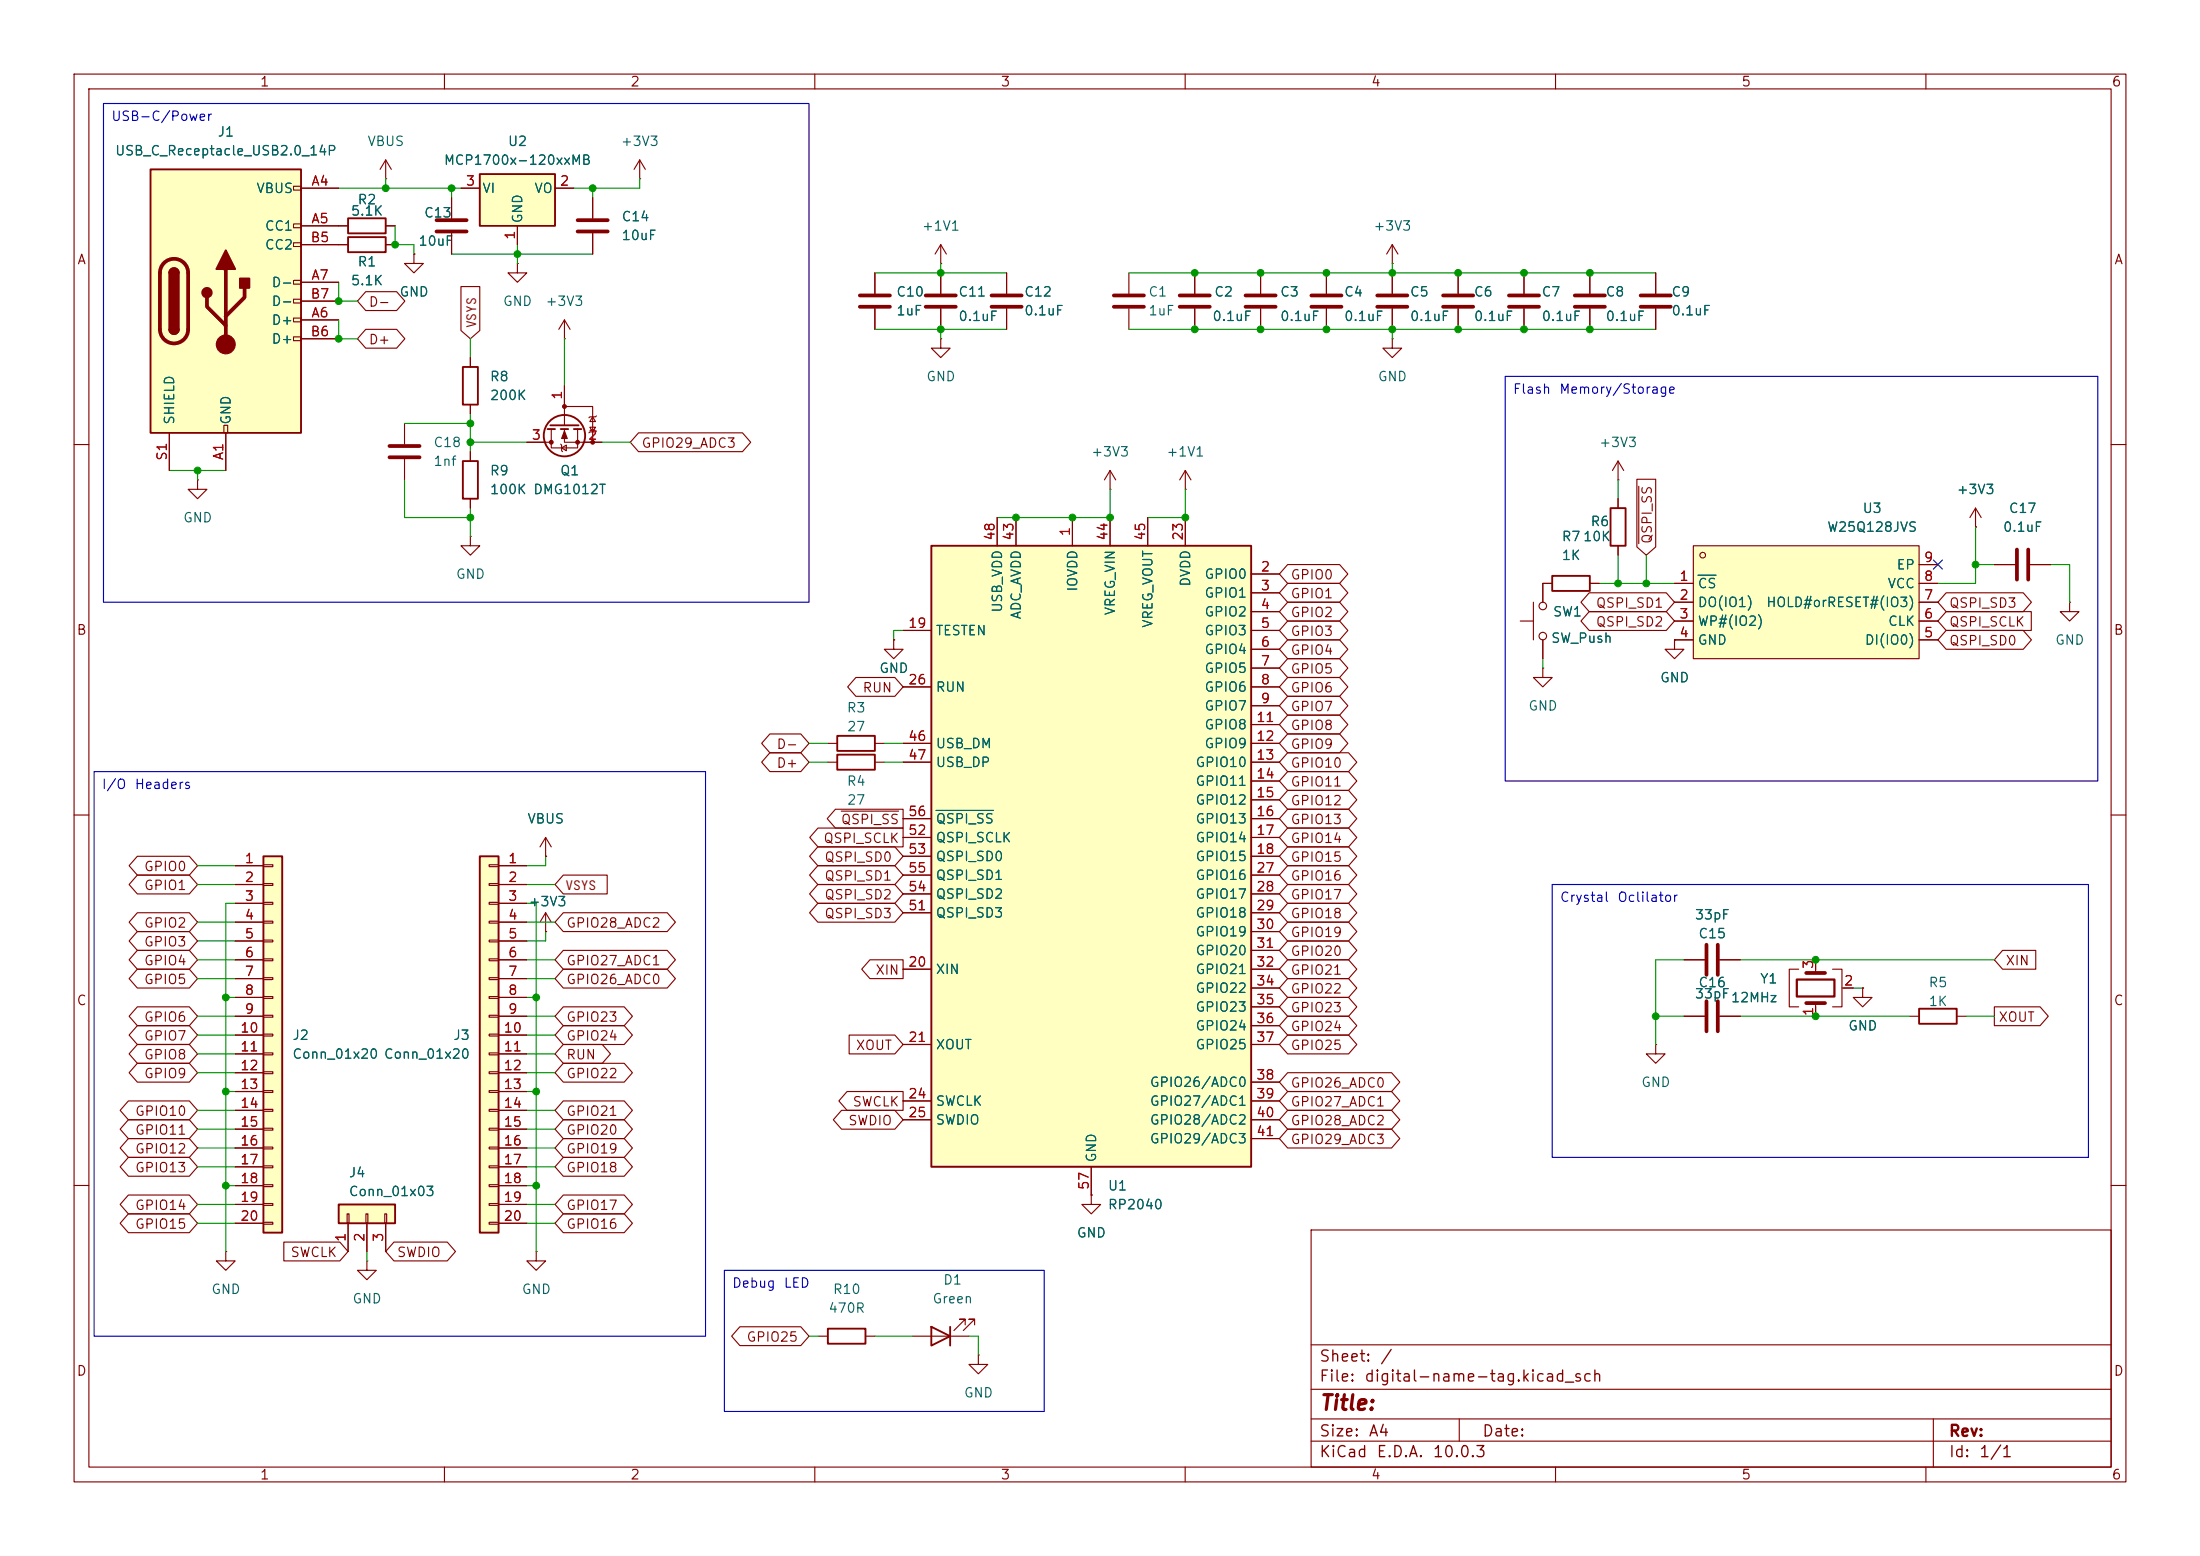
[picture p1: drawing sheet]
<svg xmlns="http://www.w3.org/2000/svg" width="297mm" height="210mm" viewBox="0 0 297 210" stroke-linecap="round" stroke-linejoin="round" font-family="sans-serif">
<g fill="none" stroke="#840000" stroke-width=".15">
<path d="M10 10h277v190h-277zM12 12h273v186h-273zM60 10v2M110 10v2M160 10v2M210 10v2M260 10v2M80 26.7v2.8M80 31.5v2.8M118.1 36.8v2.8M196.8 36.8v2.8M118.1 41.7v2.8"/>
<path d="M127 45.7v1.3h1.3l-1.3 1.3-1.3-1.3h1.3M127 45.7h.1M188 45.7v1.3h1.2l-1.2 1.3-1.3-1.3h1.3M188 45.7h.1M196.8 41.7v2.8M10 60h2M218.4 67.3v1.3M218.4 73.7v1.2M266.7 71.1h.1M266.7 68.6l-.8 1.3M266.7 68.6l.8 1.3M266.7 68.6v2.5"/>
<path d="M269.2 76.2h2.8M274.1 76.2h2.8M285 60h2M10 110h2M73.7 115.6h.1M73.7 113v2.6M73.7 113l-.8 1.3M73.7 113l.7 1.3M285 110h2M73.7 125.7h.1M73.7 123.2l-.8 1.3M73.7 123.2l.7 1.3"/>
<path d="M73.7 123.2v2.5M10 160h2M49.5 170.2v1.3h1.3l-1.3 1.2-1.2-1.2h1.2M49.5 170.2h.1M72.4 168.9v1.3h1.3l-1.3 1.3-1.3-1.3h1.3M72.4 168.9h.1M177 166h108v32h-108zM285 160h2M60 198v2M110 198v2M160 198v2M177 194.5h108"/>
<path d="M177 191.5h108M177 187.5h108M177 181.5h108M197 191.5v3M210 198v2M260 198v2M261 191.5v6.5"/>
</g>
<path d="M78 29.7h4M78 31.2h4M116.1 39.9h4M194.8 39.9h4.1M116.1 41.4h4M194.8 41.4h4.1M272.3 74.2v4M273.8 74.2v4" fill="none" stroke="#840000" stroke-width=".51"/>
<path d="M217.4 68.6h2.1v5.1h-2.1z" fill="none" stroke="#840000" stroke-width=".25"/>
<path d="M64.8 115.6h2.5v50.8h-2.5z" fill="#ffffc2"/>
<path d="M64.8 115.6h2.5v50.8h-2.5z" fill="none" stroke="#840000" stroke-width=".25"/>
<g fill="none" stroke="#840000" stroke-width=".15">
<path d="M66 116.7h1.3v.3h-1.3zM66 119.3h1.3v.2h-1.3zM67.3 116.8h3.8M67.3 119.4h3.8M66 121.8h1.3v.2h-1.3zM66 124.3h1.3v.3h-1.3zM66 126.9h1.3v.2h-1.3zM66 129.4h1.3v.3h-1.3zM66 132h1.3v.2h-1.3zM66 134.5h1.3v.2h-1.3zM66 137h1.3v.3h-1.3zM66 139.6h1.3v.2h-1.3z"/>
<path d="M67.3 121.9h3.8M67.3 124.5h3.8M67.3 127h3.8M67.3 129.5h3.8M67.3 132.1h3.8M67.3 134.6h3.8M67.3 137.2h3.8M67.3 139.7h3.8M66 142.1h1.3v.3h-1.3zM66 144.7h1.3v.2h-1.3zM66 147.2h1.3v.2h-1.3zM66 149.7h1.3v.3h-1.3z"/>
<path d="M66 152.3h1.3v.2h-1.3zM66 154.8h1.3v.3h-1.3zM66 157.4h1.3v.2h-1.3zM66 159.9h1.3v.2h-1.3zM67.3 142.2h3.8M67.3 144.8h3.8M67.3 147.3h3.8M67.3 149.9h3.8M67.3 152.4h3.8M67.3 154.9h3.8M67.3 157.5h3.8M66 162.4h1.3v.3h-1.3z"/>
<path d="M66 165h1.3v.2h-1.3zM67.3 160h3.8M67.3 162.6h3.8M67.3 165.1h3.8"/>
</g>
<path d="M35.6 115.6h2.5v50.8h-2.5z" fill="#ffffc2"/>
<path d="M35.6 115.6h2.5v50.8h-2.5z" fill="none" stroke="#840000" stroke-width=".25"/>
<g fill="none" stroke="#840000" stroke-width=".15">
<path d="M31.7 116.8h3.9M31.7 119.4h3.9M35.6 116.7h1.2v.3h-1.2zM35.6 119.3h1.2v.2h-1.2zM31.7 121.9h3.9M31.7 124.5h3.9M31.7 127h3.9M31.7 129.5h3.9M31.7 132.1h3.9M31.7 134.6h3.9M31.7 137.2h3.9M31.7 139.7h3.9"/>
<path d="M35.6 121.8h1.2v.2h-1.2zM35.6 124.3h1.2v.3h-1.2zM35.6 126.9h1.2v.2h-1.2zM35.6 129.4h1.2v.3h-1.2zM35.6 132h1.2v.2h-1.2zM35.6 134.5h1.2v.2h-1.2zM35.6 137h1.2v.3h-1.2zM35.6 139.6h1.2v.2h-1.2zM31.7 142.2h3.9M31.7 144.8h3.9M31.7 147.3h3.9M31.7 149.9h3.9"/>
<path d="M31.7 152.4h3.9M31.7 154.9h3.9M31.7 157.5h3.9M35.6 142.1h1.2v.3h-1.2zM35.6 144.7h1.2v.2h-1.2zM35.6 147.2h1.2v.2h-1.2zM35.6 149.7h1.2v.3h-1.2zM35.6 152.3h1.2v.2h-1.2zM35.6 154.8h1.2v.3h-1.2zM35.6 157.4h1.2v.2h-1.2zM35.6 159.9h1.2v.2h-1.2zM31.7 160h3.9"/>
<path d="M31.7 162.6h3.9M31.7 165.1h3.9M35.6 162.4h1.2v.3h-1.2zM35.6 165h1.2v.2h-1.2z"/>
</g>
<path d="M45.7 162.6h7.6v2.5h-7.6z" fill="#ffffc2"/>
<path d="M45.7 162.6h7.6v2.5h-7.6z" fill="none" stroke="#840000" stroke-width=".25"/>
<path d="M46.9 163.8h.2v1.3h-.2zM47 165.1v3.8M49.4 163.8h.3v1.3h-.3zM49.5 165.1v3.8M51.9 163.8h.3v1.3h-.3zM52.1 165.1v3.8" fill="none" stroke="#840000" stroke-width=".15"/>
<path d="M125.7 73.7h43.2v83.8h-43.2z" fill="#ffffc2"/>
<path d="M47 32h5.1v2h-5.1zM125.7 73.7h43.2v83.8h-43.2z" fill="none" stroke="#840000" stroke-width=".25"/>
<g fill="none" stroke="#840000" stroke-width=".15">
<path d="M45.7 33h1.3M52.1 33h1.2M55.9 34.3v1.3h1.2l-1.2 1.2-1.3-1.2h1.3M55.9 34.3h.1M61 26.7v2.8M61 31.5v2.8M69.8 35.6v1.2h1.3l-1.3 1.3-1.2-1.3h1.2M69.8 35.6h.1M161.3 36.8v2.8M170.2 36.8v2.8M214.6 36.8v2.8M76.2 45.7h.1"/>
<path d="M76.2 43.2l-.8 1.3M76.2 43.2l.8 1.3M76.2 43.2v2.5M161.3 41.7v2.8M170.2 41.7v2.8M214.6 41.7v2.8M134.6 69.9v3.8M137.2 69.9v3.8M144.8 69.9v3.8M149.9 69.9v3.8M154.9 69.9v3.8M160 69.9v3.8"/>
<path d="M168.9 77.5h3.8M208.3 78.7v2.6M121.9 85.1h3.8M121.9 92.7h3.8M168.9 80h3.8M168.9 82.6h3.8M168.9 85.1h3.8M168.9 87.6h3.8M168.9 90.2h3.8M168.9 92.7h3.8M168.9 95.3h3.8M168.9 97.8h3.8"/>
<path d="M205.2 83.8h1.8M207 81.3v5.1M208.3 90.2v1.2h1.2l-1.2 1.3-1.3-1.3h1.3M208.3 90.2h.1M208.3 86.4v2.5M226.1 86.4v1.2h1.2l-1.2 1.3-1.3-1.3h1.3M226.1 86.4h.1M121.9 100.3h3.8M121.9 102.9h3.8M121.9 110.5h3.8M121.9 113h3.8M121.9 115.6h3.8"/>
<path d="M121.9 118.1h3.8M168.9 100.3h3.8M168.9 102.9h3.8M168.9 105.4h3.8M168.9 108h3.8M168.9 110.5h3.8M168.9 113h3.8M168.9 115.6h3.8M168.9 118.1h3.8M121.9 130.8h3.8M121.9 120.7h3.8M121.9 123.2h3.8"/>
<path d="M168.9 130.8h3.8M168.9 120.7h3.8M168.9 123.2h3.8M168.9 125.7h3.8M168.9 128.3h3.8M168.9 133.4h3.8M168.9 135.9h3.8M168.9 138.4h3.8M121.9 141h3.8M121.9 148.6h3.8M121.9 151.1h3.8M147.3 157.5v3.8"/>
<path d="M168.9 141h3.8M168.9 148.6h3.8M168.9 151.1h3.8M168.9 146.1h3.8M168.9 153.7h3.8"/>
<circle cx="208.3" cy="85.9" r=".51"/>
<circle cx="208.3" cy="81.8" r=".51"/>
</g>
<path d="M126.4 109.4h7.7" fill="none" stroke="#006464" stroke-width=".15"/>
<path d="M58.9 29.7h4.1M58.9 31.2h4.1M159.3 39.9h4M168.1 39.9h4.1M212.6 39.9h4.1M159.3 41.4h4M168.1 41.4h4.1M212.6 41.4h4.1" fill="none" stroke="#840000" stroke-width=".51"/>
<path d="M228.6 73.7h30.5v15.2h-30.5z" fill="#ffffc2"/>
<g fill="none" stroke="#840000" stroke-width=".15">
<path d="M127 35.6h.1M127 33l-.8 1.3M127 33l.8 1.3M127 33v2.6M127 36.8v2.8M135.9 36.8v2.8M152.4 36.8v2.8M188 35.6h.1M188 33l-.8 1.3M188 33l.7 1.3M188 33v2.6M188 36.8v2.8"/>
<path d="M205.7 36.8v2.8M223.5 36.8v2.8M54.6 57.2v2.7M71.1 59.7h3.3M74.4 57.9v2.6h3.6v-2.6M75.7 59.9l.1 .2v.7l.1 .2M76.2 54.9h3.8v4.8M76.2 57.9v1.8h5.1M76.2 52.1v5.3M79.6 57.7h.8l-.4 .6zM80 56.3l.4 .6h-.8zM80.5 56.1l-.1 .2h-.8l-.1 .1"/>
<path d="M80.5 58.2l-.1 .1h-.8l-.1 .1M127 41.7v2.8M135.9 41.7v2.8M152.4 41.7v2.8M188 41.7v2.8M205.7 41.7v2.8M223.5 41.7v2.8M54.6 62v2.8M63.5 61v1.2M63.5 67.3v1.3M75.8 60.5l.7-.4v.7zM149.9 66h.1"/>
<path d="M149.9 63.5l-.8 1.3M149.9 63.5l.7 1.3M149.9 63.5v2.5M208.3 78.7h1.2M214.6 78.7h1.3M218.4 64.8h.1M218.4 62.2l-.7 1.3M218.4 62.2l.8 1.3M218.4 62.2v2.6M226.1 78.7h2.5M228.6 73.7h30.5v15.2h-30.5zM259.1 78.7h2.5"/>
<path d="M259.1 76.2h2.5M226.1 81.3h2.5M226.1 83.8h2.5M226.1 86.4h2.5M259.1 81.3h2.5M259.1 83.8h2.5M259.1 86.4h2.5M279.4 81.3v1.3h1.3l-1.3 1.2-1.3-1.2h1.3M279.4 81.3h.1M111.8 102.9h1.2M118.1 102.9h1.3M257.8 137.2h1.3"/>
<path d="M264.2 137.2h1.2M30.5 168.9v1.3h1.2l-1.2 1.3-1.3-1.3h1.3M30.5 168.9h.1"/>
<circle cx="229.9" cy="74.9" r=".38"/>
</g>
<path d="M229.2 77.6h2.5" fill="none" stroke="#006464" stroke-width=".15"/>
<g fill="none" stroke="#840000" stroke-width=".25">
<path d="M73.9 57.9h1M74.3 57.4h3.8M75.7 57.9h1M77.5 57.9h1M62.5 62.2h2v5.1h-2zM209.5 77.7h5.1v2.1h-5.1zM113 101.9h5.1v2h-5.1zM259.1 136.1h5.1v2.1h-5.1z"/>
<circle cx="76.2" cy="58.8" r="2.79"/>
</g>
<g fill="none" stroke="#840000" stroke-width=".51">
<path d="M125 39.9h4M133.9 39.9h4M150.4 39.9h4M185.9 39.9h4.1M203.7 39.9h4.1M221.5 39.9h4.1M125 41.4h4M133.9 41.4h4M150.4 41.4h4M185.9 41.4h4.1M203.7 41.4h4.1M221.5 41.4h4.1"/>
<path d="M52.6 60.2h4M52.6 61.7h4"/>
</g>
<g fill="#840000" stroke="#840000" stroke-width=".15">
<path d="M76.2 58.2l.4 1h-.8z"/>
<circle cx="76.2" cy="54.9" r=".25"/>
<circle cx="74.4" cy="59.7" r=".25"/>
<circle cx="78" cy="59.7" r=".25"/>
<circle cx="80" cy="59.7" r=".25"/>
</g>
<path d="M64.8 23.5h10.1v7h-10.1z" fill="#ffffc2"/>
<path d="M47 29.5h5.1v2h-5.1zM64.8 23.5h10.1v7h-10.1zM113 99.3h5.1v2h-5.1zM111.8 179.3h5v2.1h-5zM125.7 179.1l2.6 1.2-2.6 1.3zM128.3 179.1v2.5" fill="none" stroke="#840000" stroke-width=".25"/>
<g fill="none" stroke="#840000" stroke-width=".15">
<path d="M45.7 30.5h1.3M52.1 24.1h.1M52.1 21.6l-.8 1.3M52.1 21.6l.7 1.3M52.1 21.6v2.5M52.1 30.5h1.2M62.2 25.4h2.6M69.8 30.5v2.5M74.9 25.4h2.6M86.4 24.1h.1M86.4 21.6l-.8 1.3M86.4 21.6l.7 1.3"/>
<path d="M86.4 21.6v2.5M179.1 36.8v2.8M179.1 41.7v2.8M26.7 64.8v1.2h1.2l-1.2 1.3-1.3-1.3h1.3M26.7 64.8h.1M63.5 72.4v1.3h1.3l-1.3 1.2-1.3-1.2h1.3M63.5 72.4h.1M160 66h.1M160 63.5l-.7 1.3M160 63.5l.8 1.3M160 63.5v2.5M111.8 100.3h1.2"/>
<path d="M118.1 100.3h1.3M227.3 137.2h2.8M227.3 129.5h2.8M232.2 137.2h2.7M232.2 129.5h2.7M242.8 130.8h-1.2v5.1h1.2M245.1 129.5v1.8M245.1 135.4v1.8M247.4 130.8h1.3v5.1h-1.3M248.7 133.4h1.5M251.5 133.4v1.2h1.2l-1.2 1.3-1.3-1.3h1.3M251.5 133.4h.1"/>
<path d="M223.5 141v1.2h1.3l-1.3 1.3-1.3-1.3h1.3M223.5 141h.1M130.3 178.8v-.7h-.8h.8l-1.5 1.5M131.6 178.8v-.7h-.8h.8l-1.6 1.5M147.3 161.3v1.3h1.3l-1.3 1.2-1.3-1.2h1.3M147.3 161.3h.1M110.5 180.3h1.3M116.8 180.3h1.3M123.2 180.3h7.6M132.1 182.9v1.3h1.2l-1.2 1.2-1.3-1.2h1.3M132.1 182.9h.1"/>
</g>
<path d="M177 39.9h4.1M177 41.4h4.1M230.4 127.5v4.1M230.4 135.1v4.1M231.9 127.5v4.1M231.9 135.1v4.1M243.8 135.4h2.6M243.8 131.3h2.6" fill="none" stroke="#840000" stroke-width=".51"/>
<path d="M242.6 132.2h5v2.3h-5z" fill="none" stroke="#840000" stroke-width=".3"/>
<path d="M20.3 22.9h20.3v35.5h-20.3z" fill="#ffffc2"/>
<g fill="none" stroke="#840000" stroke-width=".15">
<path d="M39.6 25.1h1v.6h-1zM39.6 30.2h1v.5h-1zM39.6 32.8h1v.5h-1zM39.6 37.8h1v.6h-1zM40.6 25.4h5.1M40.6 30.5h6.4M40.6 38.1h5.1M40.6 33h6.4M49.4 39.4h4.1l1.2 1.2-1.2 1.3h-4.1l-1.1-1.3zM52.1 30.5h1.2M52.1 33h1.2M55.9 34.3h.1"/>
<path d="M61 26.7v2.8M61 31.5v2.8M62.2 38.7h2.6v5.9l-1.3 1.1-1.3-1.1zM62.2 25.4h2.6M69.8 30.5v2.5M74.9 25.4h2.6M80 26.7v2.8M80 31.5v2.8M118.1 36.8v2.8M127 36.8v2.8M135.9 36.8v2.8M161.3 36.8v2.8"/>
<path d="M170.2 36.8v2.8M179.1 36.8v2.8M188 36.8v2.8M196.8 36.8v2.8M205.7 36.8v2.8M214.6 36.8v2.8M223.5 36.8v2.8M22.9 58.4v5.1M30.2 57.4h.5v1h-.5zM30.5 58.4v5.1M39.6 40.4h1v.5h-1zM39.6 42.9h1v.5h-1z"/>
<path d="M39.6 45.5h1v.5h-1zM40.6 43.2h5.1M40.6 45.7h5.1M40.6 40.6h5.1M49.4 44.4h4.1l1.2 1.3-1.2 1.3h-4.1l-1.1-1.3zM63.5 48.3v1.2M63.5 54.6v1.3M71.1 59.7h2.6M76.2 52.1v2.5M78.7 59.7h2.6M86.2 58.4h14l1.1 1.3-1.1 1.3h-14l-1.1-1.3zM118.1 41.7v2.8"/>
<path d="M127 41.7v2.8M135.9 41.7v2.8M161.3 41.7v2.8M170.2 41.7v2.8M179.1 41.7v2.8M188 41.7v2.8M196.8 41.7v2.8M205.7 41.7v2.8M214.6 41.7v2.8M223.5 41.7v2.8M63.5 61v1.2M63.5 67.3v1.3"/>
<path d="M134.6 69.9v3.8M137.2 69.9v3.8M144.8 69.9v3.8M149.9 69.9v3.8M154.9 69.9v3.8M160 69.9v3.8M168.9 77.5h3.8M173.8 76.2h7.1l1.1 1.3-1.1 1.2h-7.1l-1.1-1.2zM173.8 78.7h7.1l1.1 1.3-1.1 1.3h-7.1l-1.1-1.3zM209.5 78.7h-1.2v2.6M214.6 78.7h1.3M218.4 67.3v1.3"/>
<path d="M218.4 73.7v1.2M221 64.7h2.5v9.1l-1.3 1.1-1.2-1.1zM221.2 65.6v7.8M226.1 78.7h2.5M259.1 76.2h2.5M259.1 78.7h2.5M266.7 71.1h.1M269.2 76.2h2.8M274.1 76.2h2.8M103.9 99.1h4.2l1.1 1.2-1.1 1.3h-4.2l-1.1-1.3zM115.5 91.4h5.3l1.1 1.3-1.1 1.3h-5.3l-1.1-1.3zM120.6 86.4v1.2h1.3l-1.3 1.3-1.2-1.3h1.2"/>
<path d="M120.6 86.4h.1M121.9 85.1h3.8M121.9 92.7h3.8M168.9 80h3.8M168.9 82.6h3.8M168.9 85.1h3.8M168.9 87.6h3.8M168.9 90.2h3.8M168.9 92.7h3.8M168.9 95.3h3.8M168.9 97.8h3.8M173.8 91.4h7.1l1.1 1.3-1.1 1.3h-7.1l-1.1-1.3z"/>
<path d="M173.8 99.1h7.1l1.1 1.2-1.1 1.3h-7.1l-1.1-1.3zM173.8 94h7.1l1.1 1.3-1.1 1.2h-7.1l-1.1-1.2zM173.8 86.4h7.1l1.1 1.2-1.1 1.3h-7.1l-1.1-1.3zM173.8 88.9h7.1l1.1 1.3-1.1 1.2h-7.1l-1.1-1.2zM173.8 96.5h7.1l1.1 1.3-1.1 1.3h-7.1l-1.1-1.3zM173.8 81.3h7.1l1.1 1.3-1.1 1.2h-7.1l-1.1-1.2zM173.8 83.8h7.1l1.1 1.3-1.1 1.3h-7.1l-1.1-1.3zM208.3 86.4v2.5M214.5 82.5h10.4l1.2 1.3-1.2 1.3h-10.4l-1.1-1.3zM214.5 80h10.4l1.2 1.3-1.2 1.3h-10.4l-1.1-1.3zM226.1 86.4h.1M226.1 81.3h2.5"/>
<path d="M226.1 83.8h2.5M226.1 86.4h2.5M259.1 81.3h2.5M259.1 83.8h2.5M259.1 86.4h2.5M262.7 82.5h11.5v2.6h-11.5l-1.1-1.3zM262.7 80h10.4l1.1 1.3-1.1 1.3h-10.4l-1.1-1.3zM262.7 85.1h10.4l1.1 1.3-1.1 1.2h-10.4l-1.1-1.2zM18.5 115.6h7.1l1.1 1.2-1.1 1.3h-7.1l-1.1-1.3zM18.5 118.1h7.1l1.1 1.3-1.1 1.3h-7.1l-1.1-1.3zM31.7 116.8h3.9M31.7 119.4h3.9"/>
<path d="M67.3 116.8h3.8M67.3 119.4h3.8M73.7 115.6h.1M76 118.1h6v2.6h-6l-1.1-1.3zM103.9 101.6h4.2l1.1 1.3-1.1 1.2h-4.2l-1.1-1.2zM110.4 116.8h10.4l1.1 1.3-1.1 1.3h-10.4l-1.1-1.3zM110.4 119.4h10.4l1.1 1.3-1.1 1.2h-10.4l-1.1-1.2zM110.4 114.3h10.4l1.1 1.3-1.1 1.2h-10.4l-1.1-1.2zM110.4 111.8h11.5v2.5h-11.5l-1.1-1.3zM112.8 109.2h9.1v2.6h-9.1l-1.1-1.3zM113.6 109.5h7.7M121.9 100.3h3.8"/>
<path d="M121.9 102.9h3.8M121.9 110.5h3.8M121.9 113h3.8M121.9 115.6h3.8M121.9 118.1h3.8M168.9 100.3h3.8M168.9 102.9h3.8M168.9 105.4h3.8M168.9 108h3.8M168.9 110.5h3.8M168.9 113h3.8M168.9 115.6h3.8"/>
<path d="M168.9 118.1h3.8M173.8 119.4h8.3l1.1 1.3-1.1 1.2h-8.3l-1.1-1.2zM173.8 114.3h8.3l1.1 1.3-1.1 1.2h-8.3l-1.1-1.2zM173.8 116.8h8.3l1.1 1.3-1.1 1.3h-8.3l-1.1-1.3zM173.8 101.6h8.3l1.1 1.3-1.1 1.2h-8.3l-1.1-1.2zM173.8 111.8h8.3l1.1 1.2-1.1 1.3h-8.3l-1.1-1.3zM173.8 109.2h8.3l1.1 1.3-1.1 1.3h-8.3l-1.1-1.3zM173.8 106.7h8.3l1.1 1.3-1.1 1.2h-8.3l-1.1-1.2zM173.8 104.1h8.3l1.1 1.3-1.1 1.3h-8.3l-1.1-1.3zM18.5 128.3h7.1l1.1 1.2-1.1 1.3h-7.1l-1.1-1.3zM18.5 125.7h7.1l1.1 1.3-1.1 1.3h-7.1l-1.1-1.3zM18.5 123.2h7.1l1.1 1.3-1.1 1.2h-7.1l-1.1-1.2z"/>
<path d="M18.5 130.8h7.1l1.1 1.3-1.1 1.3h-7.1l-1.1-1.3zM18.5 135.9h7.1l1.1 1.3-1.1 1.2h-7.1l-1.1-1.2zM18.5 138.4h7.1l1.1 1.3-1.1 1.3h-7.1l-1.1-1.3zM31.7 121.9h3.9M31.7 124.5h3.9M31.7 127h3.9M31.7 129.5h3.9M31.7 132.1h3.9M31.7 134.6h3.9M31.7 137.2h3.9M31.7 139.7h3.9M67.3 121.9h3.8"/>
<path d="M67.3 124.5h3.8M67.3 127h3.8M67.3 129.5h3.8M67.3 132.1h3.8M67.3 134.6h3.8M67.3 137.2h3.8M67.3 139.7h3.8M73.7 125.7h.1M76 128.3h14.1l1.1 1.2-1.1 1.3h-14.1l-1.1-1.3zM76 130.8h14.1l1.1 1.3-1.1 1.3h-14.1l-1.1-1.3zM76 138.4h8.3l1.1 1.3-1.1 1.3h-8.3l-1.1-1.3zM76 123.2h14.1l1.1 1.3-1.1 1.2h-14.1l-1.1-1.2z"/>
<path d="M76 135.9h8.3l1.1 1.3-1.1 1.2h-8.3l-1.1-1.2zM110.4 121.9h10.4l1.1 1.3-1.1 1.3h-10.4l-1.1-1.3zM114.6 139.7h6.2l1.1 1.3-1.1 1.2h-6.2zM117.4 129.5h4.5v2.6h-4.5l-1.1-1.3zM121.9 130.8h3.8M121.9 120.7h3.8M121.9 123.2h3.8M168.9 130.8h3.8M168.9 120.7h3.8M168.9 123.2h3.8M168.9 125.7h3.8M168.9 128.3h3.8"/>
<path d="M168.9 133.4h3.8M168.9 135.9h3.8M168.9 138.4h3.8M173.8 127h8.3l1.1 1.3-1.1 1.2h-8.3l-1.1-1.2zM173.8 132.1h8.3l1.1 1.3-1.1 1.2h-8.3l-1.1-1.2zM173.8 137.2h8.3l1.1 1.2-1.1 1.3h-8.3l-1.1-1.3zM173.8 134.6h8.3l1.1 1.3-1.1 1.3h-8.3l-1.1-1.3zM173.8 139.7h8.3l1.1 1.3-1.1 1.2h-8.3l-1.1-1.2zM173.8 129.5h8.3l1.1 1.3-1.1 1.3h-8.3l-1.1-1.3zM173.8 121.9h8.3l1.1 1.3-1.1 1.3h-8.3l-1.1-1.3zM173.8 124.5h8.3l1.1 1.2-1.1 1.3h-8.3l-1.1-1.3zM227.3 129.5h2.8"/>
<path d="M227.3 137.2h2.8M232.2 129.5h2.7M232.2 137.2h2.7M245.1 129.5v1.3M245.1 135.9v1.3M248.9 133.4h1.3M251.5 133.4h.1M269.2 135.9h6.2l1.1 1.3-1.1 1.2h-6.2zM270.4 128.3h4.4v2.5h-4.4l-1.2-1.3zM17.3 148.6h8.3l1.1 1.3-1.1 1.2h-8.3l-1.1-1.2zM17.3 153.7h8.3l1.1 1.2-1.1 1.3h-8.3l-1.1-1.3zM17.3 151.1h8.3l1.1 1.3-1.1 1.3h-8.3l-1.1-1.3z"/>
<path d="M17.3 156.2h8.3l1.1 1.3-1.1 1.3h-8.3l-1.1-1.3zM18.5 143.5h7.1l1.1 1.3-1.1 1.3h-7.1l-1.1-1.3zM18.5 141h7.1l1.1 1.2-1.1 1.3h-7.1l-1.1-1.3zM31.7 142.2h3.9M31.7 144.8h3.9M31.7 147.3h3.9M31.7 149.9h3.9M31.7 152.4h3.9M31.7 154.9h3.9M31.7 157.5h3.9M67.3 142.2h3.8M67.3 144.8h3.8"/>
<path d="M67.3 147.3h3.8M67.3 149.9h3.8M67.3 152.4h3.8M67.3 154.9h3.8M67.3 157.5h3.8M76 141h5.3l1.1 1.2-1.1 1.3h-5.3l-1.1-1.3zM76 156.2h8.3l1.1 1.3-1.1 1.3h-8.3l-1.1-1.3zM76 148.6h8.3l1.1 1.3-1.1 1.2h-8.3l-1.1-1.2zM76 143.5h8.3l1.1 1.3-1.1 1.3h-8.3l-1.1-1.3zM76 151.1h8.3l1.1 1.3-1.1 1.3h-8.3l-1.1-1.3zM76 153.7h8.3l1.1 1.2-1.1 1.3h-8.3l-1.1-1.3zM113.6 149.9h7.2l1.1 1.2-1.1 1.3h-7.2l-1.1-1.3z"/>
<path d="M114.4 147.3h7.5v2.6h-7.5l-1.2-1.3zM121.9 141h3.8M121.9 148.6h3.8M121.9 151.1h3.8M147.3 157.5v3.8M168.9 141h3.8M168.9 148.6h3.8M168.9 151.1h3.8M168.9 146.1h3.8M168.9 153.7h3.8M173.8 144.8h14.1l1.1 1.3-1.1 1.2h-14.1l-1.1-1.2zM173.8 149.9h14.1l1.1 1.2-1.1 1.3h-14.1l-1.1-1.3z"/>
<path d="M173.8 152.4h14.1l1.1 1.3-1.1 1.2h-14.1l-1.1-1.2zM173.8 147.3h14.1l1.1 1.3-1.1 1.3h-14.1l-1.1-1.3zM17.3 163.8h8.3l1.1 1.3-1.1 1.3h-8.3l-1.1-1.3zM17.3 161.3h8.3l1.1 1.3-1.1 1.2h-8.3l-1.1-1.2zM31.7 160h3.9M31.7 162.6h3.9M31.7 165.1h3.9M38.3 167.6h7.6l1.1 1.3-1.1 1.3h-7.6zM47 165.1v3.8M49.5 165.1v3.8M52.1 165.1v3.8M53.2 167.6h7.2l1.1 1.3-1.1 1.3h-7.2l-1.1-1.3z"/>
<path d="M67.3 160h3.8M67.3 162.6h3.8M67.3 165.1h3.8M76 161.3h8.3l1.1 1.3-1.1 1.2h-8.3l-1.1-1.2zM76 163.8h8.3l1.1 1.3-1.1 1.3h-8.3l-1.1-1.3zM99.9 179.1h8.2l1.1 1.2-1.1 1.3h-8.2l-1.1-1.3zM147.3 161.3h.1"/>
</g>
<path d="M20.3 22.9h20.3v35.5h-20.3zM22.9 36.8a.64 .64 0 0 1 .6-.6 .64 .64 0 0 1 .6 .6M22.9 44.5a.64 .64 0 0 0 .6 .6 .64 .64 0 0 0 .6-.6M62.5 49.5h2v5.1h-2z" fill="none" stroke="#840000" stroke-width=".25"/>
<path d="M22.1 35.5a1.9 1.9 0 0 1 2.1-.4 1.9 1.9 0 0 1 1.2 1.7v7.7a1.91 1.91 0 0 1-1.9 1.8 1.91 1.91 0 0 1-1.9-1.8v-7.7a1.9 1.9 0 0 1 .5-1.3zM30.5 36.3v10.2M33 38.9v1.2l-2.5 2.6M27.9 40.1v1.3l2.6 2.5" fill="none" stroke="#840000" stroke-width=".51"/>
<g fill="#840000" stroke="#840000" stroke-width=".25">
<path d="M22.9 36.8h1.2v7.7h-1.2z"/>
<path d="M23 36.4a.64 .64 0 0 1 .7-.2 .64 .64 0 0 1 .4 .6h-1.2z"/>
<path d="M22.9 44.5h1.2a.64 .64 0 0 1-.6 .6 .64 .64 0 0 1-.6-.6z"/>
<path d="M30.5 33.8l1.2 2.5h-2.5z"/>
<path d="M32.4 37.6h1.3v1.3h-1.3z"/>
<circle cx="27.9" cy="39.5" r=".63"/>
</g>
<circle cx="30.5" cy="46.5" r="1.27" fill="#840000" stroke="#840000" stroke-width=".15"/>
<g fill="none" stroke="#009600" stroke-width=".15">
<path d="M45.7 25.4h16.5M45.7 38.1v2.5h2.6M52.1 24.1v1.3M53.3 30.5v2.5h2.6v1.3M61 25.4v1.3M61 34.3h19M69.8 33v2.6M80 25.4v1.3M86.4 24.1v1.3h-8.9M118.1 36.8h17.8M127 35.6v1.2M152.4 36.8h71.1"/>
<path d="M188 35.6v1.2M45.7 43.2v2.5h2.6M54.6 57.2h8.9M63.5 45.7v2.6M63.5 55.9v5.1M63.5 59.7h7.6M76.2 45.7v6.4M81.3 59.7h3.8M118.1 44.5h17.8M127 44.5v1.2M152.4 44.5h71.1M188 44.5v1.2"/>
<path d="M22.9 63.5h7.6M26.7 63.5v1.3M54.6 64.8v5.1h8.9M63.5 68.6v3.8M149.9 66v3.9h-15.3M160 66v3.9h-5.1M215.9 78.7h10.2M218.4 64.8v2.5M218.4 74.9v3.8M222.2 74.9v3.8M266.7 76.2h2.5M266.7 71.1v7.6h-5.1"/>
<path d="M276.9 76.2h2.5v5.1M121.9 85.1h-1.3v1.3M208.3 88.9v1.3M26.7 116.8h5M26.7 119.4h5M71.1 119.4h3.8M73.7 115.6v1.2h-2.6M109.2 100.3h2.6M109.2 102.9h2.6M119.4 100.3h2.5M119.4 102.9h2.5M26.7 129.5h5"/>
<path d="M26.7 137.2h5M26.7 127h5M26.7 124.5h5M26.7 139.7h5M26.7 132.1h5M30.5 134.6h1.2M31.7 121.9h-1.2v47M71.1 129.5h3.8M71.1 137.2h3.8M71.1 121.9h1.3v47M71.1 124.5h3.8M71.1 139.7h3.8"/>
<path d="M71.1 134.6h1.3M71.1 132.1h3.8M73.7 125.7v1.3h-2.6M223.5 137.2h3.8M227.3 129.5h-3.8v11.5M234.9 129.5h34.3M234.9 137.2h22.9M250.2 133.4h1.3M265.4 137.2h3.8M26.7 152.4h5M26.7 142.2h5M26.7 157.5h5"/>
<path d="M26.7 149.9h5M26.7 154.9h5M26.7 144.8h5M30.5 147.3h1.2M71.1 152.4h3.8M71.1 147.3h1.3M71.1 142.2h3.8M71.1 157.5h3.8M71.1 149.9h3.8M71.1 154.9h3.8M71.1 144.8h3.8M26.7 162.6h5"/>
<path d="M26.7 165.1h5M30.5 160h1.2M49.5 168.9v1.3M71.1 160h1.3M71.1 162.6h3.8M71.1 165.1h3.8M109.2 180.3h1.3M118.1 180.3h5.1M130.8 180.3h1.3v2.6"/>
</g>
<path d="M261 75.6l1.2 1.2M262.2 75.6l-1.2 1.2" fill="none" stroke="#000084" stroke-width=".15"/>
<path d="M14 14h95.2v67.3h-95.2zM203.2 50.8h80v54.6h-80zM12.7 104.1h82.5v76.2h-82.5zM209.5 119.4h72.4v36.8h-72.4zM97.8 171.5h43.2v19h-43.2z" fill="none" stroke="#0000c2" stroke-width=".15"/>
<path d="M229.2 77.6h2.5M126.4 109.4h7.7" fill="none" stroke="#006464" stroke-width=".15"/>
<g fill="#009600" stroke="#009600" stroke-width=".14">
<circle cx="45.7" cy="40.6" r=".46"/>
<circle cx="45.7" cy="45.7" r=".46"/>
<circle cx="63.5" cy="59.7" r=".46"/>
<circle cx="63.5" cy="57.2" r=".46"/>
<circle cx="26.7" cy="63.5" r=".46"/>
<circle cx="63.5" cy="69.9" r=".46"/>
<circle cx="72.4" cy="147.3" r=".46"/>
<circle cx="30.5" cy="147.3" r=".46"/>
<circle cx="30.5" cy="134.6" r=".46"/>
<circle cx="30.5" cy="160" r=".46"/>
<circle cx="127" cy="44.5" r=".46"/>
<circle cx="80" cy="25.4" r=".46"/>
<circle cx="161.3" cy="44.5" r=".46"/>
<circle cx="127" cy="36.8" r=".46"/>
<circle cx="69.8" cy="34.3" r=".46"/>
<circle cx="72.4" cy="134.6" r=".46"/>
<circle cx="53.3" cy="33" r=".46"/>
<circle cx="52.1" cy="25.4" r=".46"/>
<circle cx="61" cy="25.4" r=".46"/>
<circle cx="72.4" cy="160" r=".46"/>
<circle cx="266.7" cy="76.2" r=".46"/>
<circle cx="214.6" cy="36.8" r=".46"/>
<circle cx="205.7" cy="44.5" r=".46"/>
<circle cx="214.6" cy="44.5" r=".46"/>
<circle cx="188" cy="36.8" r=".46"/>
<circle cx="218.4" cy="78.7" r=".46"/>
<circle cx="205.7" cy="36.8" r=".46"/>
<circle cx="196.8" cy="44.5" r=".46"/>
<circle cx="196.8" cy="36.8" r=".46"/>
<circle cx="188" cy="44.5" r=".46"/>
<circle cx="170.2" cy="44.5" r=".46"/>
<circle cx="170.2" cy="36.8" r=".46"/>
<circle cx="161.3" cy="36.8" r=".46"/>
<circle cx="137.2" cy="69.9" r=".46"/>
<circle cx="149.9" cy="69.9" r=".46"/>
<circle cx="160" cy="69.9" r=".46"/>
<circle cx="144.8" cy="69.9" r=".46"/>
<circle cx="179.1" cy="36.8" r=".46"/>
<circle cx="179.1" cy="44.5" r=".46"/>
<circle cx="245.1" cy="129.5" r=".46"/>
<circle cx="222.2" cy="78.7" r=".46"/>
<circle cx="223.5" cy="137.2" r=".46"/>
<circle cx="245.1" cy="137.2" r=".46"/>
</g>
<text font-size="2" fill="#840000" x="178" y="190.8">Title:</text>
<g font-size="1.8" fill="#840000">
<text x="64.3" y="44.3" transform="rotate(-90 64.3 44.3)">VSYS</text>
<text x="76.4" y="120.2">VSYS</text>
</g>
<g font-size="1.5" fill="#840000">
<text x="178" y="184.2">Sheet:</text>
<text x="186.2" y="184.2">/</text>
<text x="178" y="186.9">File:</text>
<text x="184.1" y="186.9">digital-name-tag.kicad_sch</text>
<text x="178" y="197.1">KiCad</text>
<text x="178" y="194.3">Size:</text>
<text x="184.7" y="194.3">A4</text>
<text x="185.7" y="197.1">E.D.A.</text>
<text x="193.3" y="197.1">10.0.3</text>
<text x="200" y="194.3">Date:</text>
<text x="263" y="194.3">Rev:</text>
<text x="263" y="197.1">Id:</text>
<text x="267.1" y="197.1">1/1</text>
</g>
<g font-size="1.3" fill="#840000">
<text x="35" y="12">1</text>
<text x="85" y="12">2</text>
<text x="135" y="12">3</text>
<text x="185" y="12">4</text>
<text x="235" y="12">5</text>
<text x="285" y="12">6</text>
<text x="10.3" y="36">A</text>
<text x="285.3" y="36">A</text>
<text x="49.7" y="41.7">D-</text>
<text x="49.7" y="46.8">D+</text>
<text x="86.5" y="60.8">GPIO29_ADC3</text>
<text x="223.3" y="73.5" transform="rotate(-90 223.3 73.5)">QSPI_SS</text>
<text x="174.1" y="83.6">GPIO2</text>
<text x="174.1" y="78.5">GPIO0</text>
<text x="174.1" y="81.1">GPIO1</text>
<text x="215.4" y="82.3">QSPI_SD1</text>
<text x="263" y="82.3">QSPI_SD3</text>
<text x="10.3" y="86">B</text>
<text x="174.1" y="88.7">GPIO4</text>
<text x="174.1" y="86.2">GPIO3</text>
<text x="215.4" y="84.9">QSPI_SD2</text>
<text x="263" y="84.9">QSPI_SCLK</text>
<text x="263" y="87.4">QSPI_SD0</text>
<text x="285.3" y="86">B</text>
<text x="116.4" y="93.8">RUN</text>
<text x="174.1" y="93.8">GPIO6</text>
<text x="174.1" y="91.2">GPIO5</text>
<text x="104.7" y="101.4">D-</text>
<text x="174.1" y="101.4">GPIO9</text>
<text x="174.1" y="96.3">GPIO7</text>
<text x="174.1" y="98.9">GPIO8</text>
<text x="104.7" y="103.9">D+</text>
<text x="174.1" y="103.9">GPIO10</text>
<text x="174.1" y="106.5">GPIO11</text>
<text x="113.4" y="111.6">QSPI_SS</text>
<text x="174.1" y="111.6">GPIO13</text>
<text x="174.1" y="109">GPIO12</text>
<text x="19.4" y="117.9">GPIO0</text>
<text x="111.1" y="114.1">QSPI_SCLK</text>
<text x="111.2" y="119.2">QSPI_SD1</text>
<text x="111.2" y="116.6">QSPI_SD0</text>
<text x="174.1" y="116.6">GPIO15</text>
<text x="174.1" y="119.2">GPIO16</text>
<text x="174.1" y="114.1">GPIO14</text>
<text x="19.4" y="120.4">GPIO1</text>
<text x="19.4" y="125.5">GPIO2</text>
<text x="76.4" y="125.5">GPIO28_ADC2</text>
<text x="111.2" y="124.3">QSPI_SD3</text>
<text x="111.2" y="121.7">QSPI_SD2</text>
<text x="174.1" y="121.7">GPIO17</text>
<text x="174.1" y="124.3">GPIO18</text>
<text x="19.4" y="130.6">GPIO4</text>
<text x="19.4" y="128.1">GPIO3</text>
<text x="76.4" y="130.6">GPIO27_ADC1</text>
<text x="118.1" y="131.9">XIN</text>
<text x="174.1" y="129.3">GPIO20</text>
<text x="174.1" y="131.9">GPIO21</text>
<text x="174.1" y="126.8">GPIO19</text>
<text x="270.7" y="130.6">XIN</text>
<text x="10.3" y="136">C</text>
<text x="19.4" y="133.1">GPIO5</text>
<text x="76.4" y="133.1">GPIO26_ADC0</text>
<text x="174.1" y="134.4">GPIO22</text>
<text x="174.1" y="137">GPIO23</text>
<text x="285.3" y="136">C</text>
<text x="19.4" y="138.2">GPIO6</text>
<text x="19.4" y="140.8">GPIO7</text>
<text x="19.4" y="143.3">GPIO8</text>
<text x="76.4" y="140.8">GPIO24</text>
<text x="76.4" y="143.3">RUN</text>
<text x="76.4" y="138.2">GPIO23</text>
<text x="115.4" y="142">XOUT</text>
<text x="174.1" y="139.5">GPIO24</text>
<text x="174.1" y="142">GPIO25</text>
<text x="269.7" y="138.2">XOUT</text>
<text x="19.4" y="145.8">GPIO9</text>
<text x="76.4" y="145.8">GPIO22</text>
<text x="115" y="149.7">SWCLK</text>
<text x="174.1" y="147.1">GPIO26_ADC0</text>
<text x="174.1" y="149.7">GPIO27_ADC1</text>
<text x="18.1" y="150.9">GPIO10</text>
<text x="18.1" y="153.5">GPIO11</text>
<text x="76.4" y="150.9">GPIO21</text>
<text x="76.4" y="153.5">GPIO20</text>
<text x="114.4" y="152.2">SWDIO</text>
<text x="174.1" y="152.2">GPIO28_ADC2</text>
<text x="174.1" y="154.7">GPIO29_ADC3</text>
<text x="18.1" y="156">GPIO12</text>
<text x="18.1" y="158.5">GPIO13</text>
<text x="76.4" y="158.5">GPIO18</text>
<text x="76.4" y="156">GPIO19</text>
<text x="18.1" y="166.2">GPIO15</text>
<text x="18.1" y="163.6">GPIO14</text>
<text x="76.4" y="163.6">GPIO17</text>
<text x="76.4" y="166.2">GPIO16</text>
<text x="39.1" y="170">SWCLK</text>
<text x="53.5" y="170">SWDIO</text>
<text x="10.3" y="186">D</text>
<text x="100.7" y="181.4">GPIO25</text>
<text x="285.3" y="186">D</text>
<text x="35" y="200">1</text>
<text x="85" y="200">2</text>
<text x="135" y="200">3</text>
<text x="185" y="200">4</text>
<text x="235" y="200">5</text>
<text x="285" y="200">6</text>
</g>
<g font-size="1.3" fill="#0000c2">
<text x="14.9" y="16.6">USB-C/Power</text>
<text x="204.2" y="53.5">Flash</text>
<text x="210.4" y="53.5">Memory/Storage</text>
<text x="13.7" y="106.8">I/O</text>
<text x="18.1" y="106.8">Headers</text>
<text x="210.5" y="122">Crystal</text>
<text x="218.3" y="122">Oclilator</text>
<text x="98.7" y="174.1">Debug</text>
<text x="105.7" y="174.1">LED</text>
</g>
<g font-size="1.3" fill="#006464">
<text x="15.4" y="21.3">USB_C_Receptacle_USB2.0_14P</text>
<text x="29.3" y="18.8">J1</text>
<text x="49.5" y="20">VBUS</text>
<text x="59.8" y="22.6">MCP1700x-120xxMB</text>
<text x="68.5" y="20">U2</text>
<text x="83.7" y="20">+3V3</text>
<text x="34.5" y="26.4">VBUS</text>
<text x="47.3" y="29.4">5.1K</text>
<text x="48.2" y="27.9">R2</text>
<text x="57.2" y="29.7">C13</text>
<text x="65" y="26.4">VI</text>
<text x="72.1" y="26.4">VO</text>
<text x="35.7" y="31.5">CC1</text>
<text x="35.7" y="34">CC2</text>
<text x="56.4" y="33.5">10uF</text>
<text x="70.8" y="30.2" transform="rotate(-90 70.8 30.2)">GND</text>
<text x="83.8" y="30.2">C14</text>
<text x="83.8" y="32.7">10uF</text>
<text x="124.4" y="31.5">+1V1</text>
<text x="185.3" y="31.5">+3V3</text>
<text x="36.6" y="39.1">D-</text>
<text x="36.6" y="41.6">D-</text>
<text x="47.3" y="38.8">5.1K</text>
<text x="48.2" y="36.3">R1</text>
<text x="53.8" y="40.3">GND</text>
<text x="67.8" y="41.6">GND</text>
<text x="73.6" y="41.6">+3V3</text>
<text x="120.9" y="40.3">C10</text>
<text x="129.3" y="40.3">C11</text>
<text x="138.2" y="40.3">C12</text>
<text x="154.9" y="40.3">C1</text>
<text x="163.8" y="40.3">C2</text>
<text x="172.7" y="40.3">C3</text>
<text x="181.4" y="40.3">C4</text>
<text x="190.3" y="40.3">C5</text>
<text x="198.9" y="40.3">C6</text>
<text x="208" y="40.3">C7</text>
<text x="216.7" y="40.3">C8</text>
<text x="225.6" y="40.3">C9</text>
<text x="36.6" y="44.2">D+</text>
<text x="36.6" y="46.7">D+</text>
<text x="120.9" y="42.9">1uF</text>
<text x="129.3" y="43.6">0.1uF</text>
<text x="138.2" y="42.9">0.1uF</text>
<text x="154.9" y="42.9">1uF</text>
<text x="163.6" y="43.6">0.1uF</text>
<text x="172.7" y="43.6">0.1uF</text>
<text x="181.4" y="43.6">0.1uF</text>
<text x="190.3" y="43.6">0.1uF</text>
<text x="198.9" y="43.6">0.1uF</text>
<text x="208" y="43.6">0.1uF</text>
<text x="216.7" y="43.6">0.1uF</text>
<text x="225.6" y="42.9">0.1uF</text>
<text x="66" y="51.8">R8</text>
<text x="125" y="51.8">GND</text>
<text x="185.9" y="51.8">GND</text>
<text x="23.8" y="57.4" transform="rotate(-90 23.8 57.4)">SHIELD</text>
<text x="31.5" y="57.4" transform="rotate(-90 31.5 57.4)">GND</text>
<text x="66" y="54.3">200K</text>
<text x="58.4" y="60.7">C18</text>
<text x="58.4" y="63.2">1nf</text>
<text x="66" y="64.5">R9</text>
<text x="75.5" y="64.5">Q1</text>
<text x="147.2" y="61.9">+3V3</text>
<text x="157.4" y="61.9">+1V1</text>
<text x="215.8" y="60.7">+3V3</text>
<text x="24.6" y="70.8">GND</text>
<text x="66" y="67">100K DMG1012T</text>
<text x="214.6" y="71.3">R6</text>
<text x="251.4" y="69.6">U3</text>
<text x="264.1" y="67">+3V3</text>
<text x="271.1" y="69.6">C17</text>
<text x="210.7" y="73.4">R710K</text>
<text x="210.7" y="75.9">1K</text>
<text x="246.6" y="72.1">W25Q128JVS</text>
<text x="255.9" y="77.2">EP</text>
<text x="270.3" y="72.1">0.1uF</text>
<text x="61.5" y="78.4">GND</text>
<text x="135.6" y="82.8" transform="rotate(-90 135.6 82.8)">USB_VDD</text>
<text x="138.1" y="83.7" transform="rotate(-90 138.1 83.7)">ADC_AVDD</text>
<text x="145.8" y="79.9" transform="rotate(-90 145.8 79.9)">IOVDD</text>
<text x="150.8" y="83.1" transform="rotate(-90 150.8 83.1)">VREG_VIN</text>
<text x="161" y="79.3" transform="rotate(-90 161 79.3)">DVDD</text>
<text x="162.5" y="78.4">GPIO0</text>
<text x="162.5" y="81">GPIO1</text>
<text x="162.5" y="83.5">GPIO2</text>
<text x="209.6" y="83.5">SW1</text>
<text x="229.1" y="79.7">CS</text>
<text x="229.1" y="82.3">DO(IO1)</text>
<text x="238.4" y="82.3">HOLD#orRESET#(IO3)</text>
<text x="254.7" y="79.7">VCC</text>
<text x="126.2" y="86.1">TESTEN</text>
<text x="155.9" y="84.8" transform="rotate(-90 155.9 84.8)">VREG_VOUT</text>
<text x="162.5" y="86.1">GPIO3</text>
<text x="162.5" y="88.6">GPIO4</text>
<text x="209.3" y="87.1">SW_Push</text>
<text x="229.1" y="84.8">WP#(IO2)</text>
<text x="229.1" y="87.3">GND</text>
<text x="251.7" y="87.3">DI(IO0)</text>
<text x="254.8" y="84.8">CLK</text>
<text x="277.4" y="87.3">GND</text>
<text x="118.6" y="91.1">GND</text>
<text x="126.2" y="93.7">RUN</text>
<text x="162.5" y="91.1">GPIO5</text>
<text x="162.5" y="93.7">GPIO6</text>
<text x="224" y="92.4">GND</text>
<text x="114.2" y="96.5">R3</text>
<text x="114.3" y="99">27</text>
<text x="126.2" y="101.3">USB_DM</text>
<text x="162.5" y="96.2">GPIO7</text>
<text x="162.5" y="98.8">GPIO8</text>
<text x="162.5" y="101.3">GPIO9</text>
<text x="206.2" y="96.2">GND</text>
<text x="114.2" y="106.4">R4</text>
<text x="126.2" y="103.8">USB_DP</text>
<text x="161.3" y="103.8">GPIO10</text>
<text x="161.3" y="106.4">GPIO11</text>
<text x="71.1" y="111.5">VBUS</text>
<text x="114.3" y="108.9">27</text>
<text x="126.2" y="111.5">QSPI_SS</text>
<text x="161.3" y="108.9">GPIO12</text>
<text x="161.3" y="111.5">GPIO13</text>
<text x="126.2" y="114">QSPI_SCLK</text>
<text x="126.2" y="116.5">QSPI_SD0</text>
<text x="126.2" y="119.1">QSPI_SD1</text>
<text x="161.3" y="114">GPIO14</text>
<text x="161.3" y="116.5">GPIO15</text>
<text x="161.3" y="119.1">GPIO16</text>
<text x="71.3" y="122.6">+3V3</text>
<text x="126.2" y="124.2">QSPI_SD3</text>
<text x="126.2" y="121.6">QSPI_SD2</text>
<text x="161.3" y="121.6">GPIO17</text>
<text x="161.3" y="124.2">GPIO18</text>
<text x="228.7" y="124.4">33pF</text>
<text x="126.2" y="131.8">XIN</text>
<text x="161.3" y="126.7">GPIO19</text>
<text x="161.3" y="129.2">GPIO20</text>
<text x="161.3" y="131.8">GPIO21</text>
<text x="229.2" y="127">C15</text>
<text x="161.3" y="134.3">GPIO22</text>
<text x="161.3" y="136.9">GPIO23</text>
<text x="228.7" y="135.1">33pF</text>
<text x="229.2" y="133.6">C16</text>
<text x="233.6" y="135.6">12MHz</text>
<text x="237.5" y="133.1">Y1</text>
<text x="260.3" y="133.6">R5</text>
<text x="260.3" y="136.1">1K</text>
<text x="39.4" y="140.7">J2</text>
<text x="39.4" y="143.2">Conn_01x20 Conn_01x20</text>
<text x="61.1" y="140.7">J3</text>
<text x="126.2" y="141.9">XOUT</text>
<text x="161.3" y="139.4">GPIO24</text>
<text x="161.3" y="141.9">GPIO25</text>
<text x="249.4" y="139.4">GND</text>
<text x="126.2" y="149.6">SWCLK</text>
<text x="155.1" y="147">GPIO26/ADC0</text>
<text x="155.1" y="149.6">GPIO27/ADC1</text>
<text x="221.5" y="147">GND</text>
<text x="126.2" y="152.1">SWDIO</text>
<text x="155.1" y="152.1">GPIO28/ADC2</text>
<text x="155.1" y="154.6">GPIO29/ADC3</text>
<text x="47" y="159.2">J4</text>
<text x="47" y="161.8">Conn_01x03</text>
<text x="148.3" y="157" transform="rotate(-90 148.3 157)">GND</text>
<text x="149.5" y="161">U1</text>
<text x="145.3" y="167.3">GND</text>
<text x="149.5" y="163.5">RP2040</text>
<text x="127.2" y="173.7">D1</text>
<text x="28.4" y="175">GND</text>
<text x="47.5" y="176.2">GND</text>
<text x="70.4" y="175">GND</text>
<text x="111.7" y="177.5">470R</text>
<text x="112.4" y="175">R10</text>
<text x="125.8" y="176.2">Green</text>
<text x="130" y="188.9">GND</text>
</g>
<g font-size="1.3" fill="#a90000">
<text x="41.9" y="25.4">A4</text>
<text x="62.8" y="25.4">3</text>
<text x="75.5" y="25.4">2</text>
<text x="41.8" y="33">B5</text>
<text x="41.9" y="30.5">A5</text>
<text x="69.8" y="32.5" transform="rotate(-90 69.8 32.5)">1</text>
<text x="41.8" y="40.6">B7</text>
<text x="41.9" y="38.1">A7</text>
<text x="41.8" y="45.7">B6</text>
<text x="41.9" y="43.2">A6</text>
<text x="71.7" y="59.7">3</text>
<text x="76.2" y="54" transform="rotate(-90 76.2 54)">1</text>
<text x="79.3" y="59.7">2</text>
<text x="22.8" y="62.3" transform="rotate(-90 22.8 62.3)">S1</text>
<text x="30.5" y="62.2" transform="rotate(-90 30.5 62.2)">A1</text>
<text x="134.6" y="73.1" transform="rotate(-90 134.6 73.1)">48</text>
<text x="137.1" y="73.1" transform="rotate(-90 137.1 73.1)">43</text>
<text x="144.8" y="72.5" transform="rotate(-90 144.8 72.5)">1</text>
<text x="149.8" y="73.1" transform="rotate(-90 149.8 73.1)">44</text>
<text x="154.9" y="73.1" transform="rotate(-90 154.9 73.1)">45</text>
<text x="160" y="73.1" transform="rotate(-90 160 73.1)">23</text>
<text x="170.1" y="77.4">2</text>
<text x="259.6" y="76.2">9</text>
<text x="170.1" y="80">3</text>
<text x="170.1" y="82.5">4</text>
<text x="226.6" y="78.7">1</text>
<text x="226.6" y="81.3">2</text>
<text x="226.6" y="83.8">3</text>
<text x="259.6" y="83.8">6</text>
<text x="259.6" y="81.3">7</text>
<text x="259.6" y="78.7">8</text>
<text x="122.5" y="85.1">19</text>
<text x="170.1" y="85.1">5</text>
<text x="170.1" y="87.6">6</text>
<text x="226.6" y="86.3">4</text>
<text x="259.6" y="86.3">5</text>
<text x="122.5" y="92.7">26</text>
<text x="170.1" y="90.1">7</text>
<text x="170.1" y="92.7">8</text>
<text x="170.1" y="95.2">9</text>
<text x="122.5" y="100.3">46</text>
<text x="169.5" y="97.8">11</text>
<text x="169.5" y="100.3">12</text>
<text x="122.5" y="102.8">47</text>
<text x="169.5" y="102.8">13</text>
<text x="169.5" y="105.4">14</text>
<text x="169.5" y="107.9">15</text>
<text x="122.5" y="113">52</text>
<text x="122.5" y="110.5">56</text>
<text x="169.5" y="110.5">16</text>
<text x="169.5" y="113">17</text>
<text x="32.9" y="116.8">1</text>
<text x="32.9" y="119.4">2</text>
<text x="68.5" y="116.8">1</text>
<text x="68.5" y="119.4">2</text>
<text x="122.5" y="115.5">53</text>
<text x="122.5" y="118.1">55</text>
<text x="169.5" y="115.5">18</text>
<text x="169.5" y="118.1">27</text>
<text x="32.9" y="121.9">3</text>
<text x="32.9" y="124.4">4</text>
<text x="68.5" y="121.9">3</text>
<text x="68.5" y="124.4">4</text>
<text x="122.5" y="123.2">51</text>
<text x="122.5" y="120.6">54</text>
<text x="169.5" y="120.6">28</text>
<text x="169.5" y="123.2">29</text>
<text x="169.5" y="125.7">30</text>
<text x="32.9" y="127">5</text>
<text x="32.9" y="129.5">6</text>
<text x="68.5" y="127">5</text>
<text x="68.5" y="129.5">6</text>
<text x="122.5" y="130.8">20</text>
<text x="169.5" y="128.2">31</text>
<text x="169.5" y="130.8">32</text>
<text x="245.1" y="130.9" transform="rotate(-90 245.1 130.9)">3</text>
<text x="32.9" y="132.1">7</text>
<text x="32.9" y="134.6">8</text>
<text x="32.9" y="137.1">9</text>
<text x="68.5" y="132.1">7</text>
<text x="68.5" y="134.6">8</text>
<text x="68.5" y="137.1">9</text>
<text x="169.5" y="133.3">34</text>
<text x="169.5" y="135.9">35</text>
<text x="245.1" y="137.2" transform="rotate(-90 245.1 137.2)">1</text>
<text x="248.8" y="133.3">2</text>
<text x="32.3" y="139.7">10</text>
<text x="32.3" y="142.2">11</text>
<text x="67.9" y="139.7">10</text>
<text x="67.9" y="142.2">11</text>
<text x="122.5" y="140.9">21</text>
<text x="169.5" y="138.4">36</text>
<text x="169.5" y="140.9">37</text>
<text x="32.3" y="144.8">12</text>
<text x="32.3" y="147.3">13</text>
<text x="32.3" y="149.8">14</text>
<text x="67.9" y="144.8">12</text>
<text x="67.9" y="147.3">13</text>
<text x="67.9" y="149.8">14</text>
<text x="122.5" y="148.6">24</text>
<text x="169.5" y="146">38</text>
<text x="169.5" y="148.6">39</text>
<text x="32.3" y="152.4">15</text>
<text x="32.3" y="154.9">16</text>
<text x="67.9" y="152.4">15</text>
<text x="67.9" y="154.9">16</text>
<text x="122.5" y="151.1">25</text>
<text x="169.5" y="151.1">40</text>
<text x="169.5" y="153.6">41</text>
<text x="32.3" y="157.5">17</text>
<text x="32.3" y="160">18</text>
<text x="67.9" y="157.5">17</text>
<text x="67.9" y="160">18</text>
<text x="147.3" y="160.7" transform="rotate(-90 147.3 160.7)">57</text>
<text x="32.3" y="162.5">19</text>
<text x="32.3" y="165.1">20</text>
<text x="47" y="167.7" transform="rotate(-90 47 167.7)">1</text>
<text x="49.5" y="167.7" transform="rotate(-90 49.5 167.7)">2</text>
<text x="52" y="167.7" transform="rotate(-90 52 167.7)">3</text>
<text x="67.9" y="162.5">19</text>
<text x="67.9" y="165.1">20</text>
</g>
</svg>
